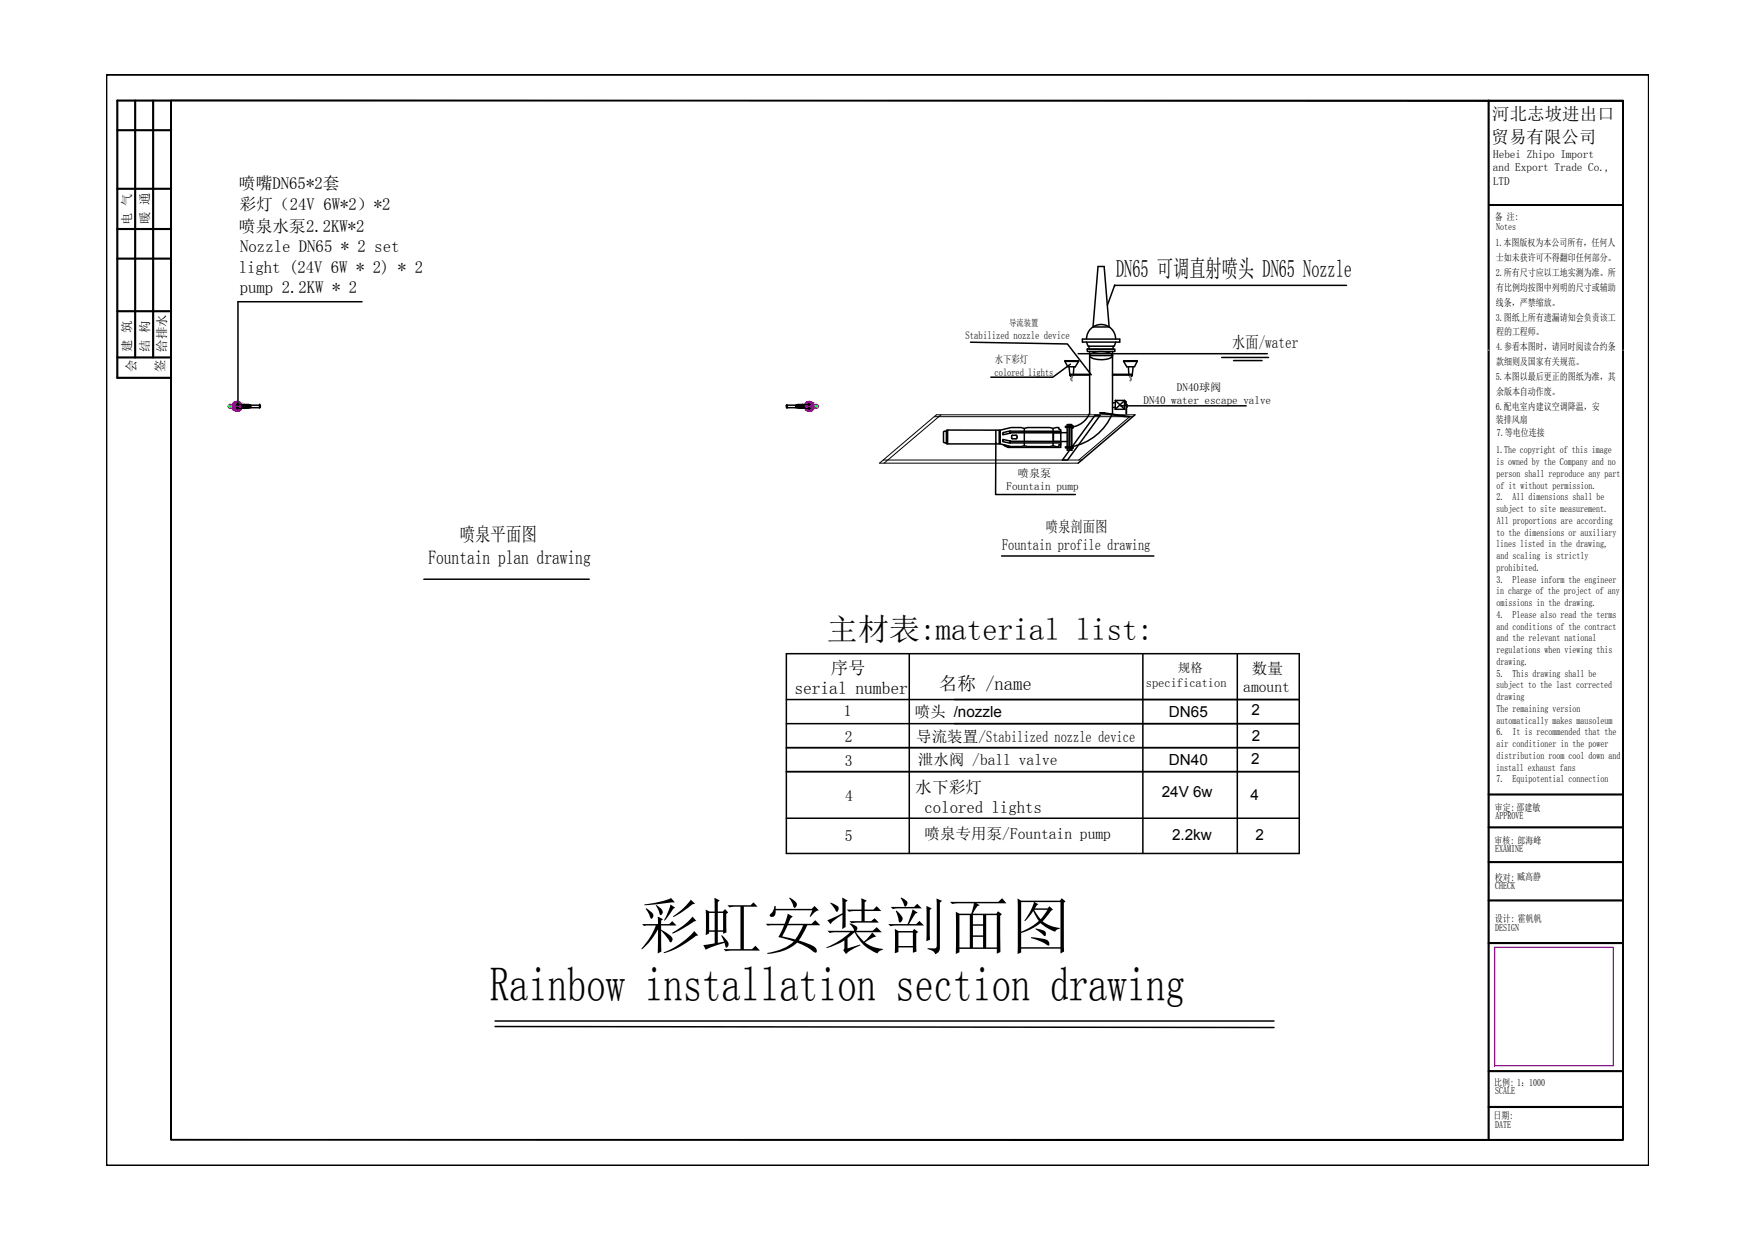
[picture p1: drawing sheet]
<svg xmlns="http://www.w3.org/2000/svg" width="297mm" height="210mm" viewBox="0 0 297 210" stroke-linecap="round" stroke-linejoin="round" font-family="sans-serif">
<g fill="#000" stroke="#000" stroke-width=".17">
<path d="M29 17v176.1zM29 17v176.1z"/>
<path d="M29 17l246 .1zM29 17l246 .1z"/>
<path d="M275 17l.1 176.1zM275 17l.1 176.1z"/>
<path d="M252.2 34.7l22.8 .1zM252.2 34.7l22.8 .1z"/>
<path d="M29 193l246 .1zM29 193l246 .1z"/>
</g>
<path d="M29 17l246 .1zM275 17l.1 176.1zM252.2 34.7h22.8M252.2 34.8h22.8M252.2 100.9v.1M275 100.9v.1M29 193.1v-176.1v176.1M29 193h246l-246 .1" fill="none" stroke="#000" stroke-width=".17"/>
<!-- layer: _Road -->
<path d="M22.9 17v43.6M26 17v43.6M29 17h-9.1v47h9.1M19.9 38.8h9.1M19.9 22.1h9.1M19.9 32h9.1M19.9 43.8h9.1M19.9 52.7h9.1M19.9 60.6h9.1" fill="none" stroke="#000" stroke-width=".36"/>
<path d="M18 12.7h261.4v184.8h-261.4zM252.2 134.6h22.8M252.2 140.2h22.8M252.2 146.1h22.8M252.2 159.8h22.8M252.2 152.5h22.8M252.2 187.5h22.8M252.2 181.5h22.8" fill="none" stroke="#000" stroke-width=".36"/>
<path d="M252.2 17v176.1" fill="none" stroke="#000" stroke-width=".36"/>
<path d="M252.2 59.3v.1M275 59.3v.1" fill="none" stroke="#ff0" stroke-width=".17"/>
<!-- layer: 0 -->
<g fill="none" stroke="#000" stroke-width=".25">
<path d="M61.3 51.1h-21v17.4M164.4 58l16.5 .3 4 5.2M184.8 59.9a3.8 3.8 0 0 1 3.7 .2v.1a1.79 1.79 0 0 1-1.8 .7 2.23 2.23 0 0 1-2-.6zM186.1 45.1h1M188.9 48.5h.1M188.9 48.3l-1.3 3.4M40.2 68.5v.1zM40.2 69.2h.1M40.2 68.5h.1M40.2 68.5l.2 .1-.2-.1M40.2 68.6h.1M40.2 69.1v.1"/>
<path d="M40.2 69.2h.2h-.2M40.3 68.5l-.1 .7M40.3 69.2h.1M40.5 69h1.6M40.5 68.7h1.6M40.6 68.6h-.1M40.7 68.6h.2M40.8 68.6v.1M40.8 68.7v.4M41.5 68.6h.2M41.6 68.6v.1M41.6 68.7v.4"/>
<path d="M41.9 68.9h.1M42 68.9v-.1h-.1v.1M42 68.6h.4M42.1 68.7l.2 .1zM42.1 69l.2-.1zM42.1 68.6h.2M42.1 68.5h-1.6v.6l1.5 .1 .4-.1v-.5M42.2 68.6h.1M42.4 68.6h1.6l.1 .4-.1 .1M42.4 69.1h1.6M42.4 68.6v.5M42.5 68.6v.5"/>
<path d="M44 68.6v.5M44 69.1h.1M44 68.6h.1M44 68.7v.3M133.3 68.7v.3M133.4 69.1h.1M133.4 68.6h.1M133.4 68.6v.5M134.8 68.6v.5M134.9 68.6v.5M135 68.6l-1.8 .1 .1 .4h1.7M135 68.7h.3z"/>
<path d="M135 68.9l.3 .1zM135.1 68.6h.1M135.2 68.6h-.1M135.2 68.5h1.6v.6l-1.5 .1-.3-.1v-.5M135.3 69h1.5M135.3 68.7h1.5M135.3 68.6h-.3M135.4 68.9h.1M135.5 68.9h.1M135.5 68.9l-.1-.1v.1M135.6 68.6h.2M135.7 68.6v.1"/>
<path d="M135.7 68.7v.4M136.5 68.6h.2M136.6 68.6v.1M136.6 68.7v.4M136.8 68.6h.1M136.8 68.7h-1.5M137 68.5v.1M137 69.2h.1M137.1 69.2h.1M137.1 68.5l.1 .7M137.2 68.5v.1zM137.2 68.5l-.2 .1 .2-.1"/>
<path d="M137.2 68.6h.1M137.2 69.1v.1M137.2 69.2h-.2h.2M137.2 69.2h.1M137.2 68.5h.1M160.4 75v-2h-.4l-.1 .2v1.7l.5 .1v.2h9.1M160.6 72.9h-.2v.1M168.7 75v8.8h13.5M168.7 72.9v2.3M169.3 72.9v2.3M169.5 72.9h-8.8l-.1 2.3M169.9 73.3l1.3-.3v.4l-1.3 .3z"/>
<path d="M169.9 74.4l1.3 .3v.4l-1.3-.3zM170 75.3l.8 .5M170.3 75.4v.2M171.2 74.8h8.5M171.2 75h8.5M171.2 73l8.5 .1M171.2 73.3h8.5M171.6 73.7l-.2 .2M171.6 73.7h.6M172.2 73.7l.1 .2v.3l-.1 .1h-.7l-.1-.4M173.6 72.6v.4M173.6 73.3v1.5"/>
<path d="M173.6 75v.5M178.4 72.6l1-.2 .1 .4h.2v3h-8.9v-.3M178.4 75v.5l1 .2 .1-.4M178.4 73.1v-.5l-.5-.2h-3.8l-.5 .2-.6-.2h-1.7l-1.8 .5v2.3l1.8 .4h1.7l.6-.1 .5 .1 3.8 .1 .5-.2M178.4 73.3v1.5M179.7 75.3l-.2 .1M180.8 73.3h-2.3v1.5h2.3M180.8 71.9h.8v4.4h-.8zM181.2 72h.3v4h-.3zM181.2 71.9v4.4v-4.4M181.4 61.7l-3 2.2h-10.5M181.6 72.2h-1.1v.2h1.1"/>
<path d="M181.6 72.1h.2v.4h-.2M181.6 75.7h-1.1v.2h1.1M181.6 75.6h.2v.4h-.2zM181.6 75.9h.2M181.6 75.8h.2M181.6 75.6h.2M181.6 72.2h.2M181.6 72.3h.2M181.6 72.4h.2M184.6 70.1a3.8 3.8 0 0 1-3 2.3M184.6 60.2v9.9M185.6 70.3h.8l-5.5 7.6h-.9z"/>
<path d="M186.4 70h.7l4.3 .6h-.7zM188.5 70a9.3 9.3 0 0 1-6.9 5.7M188.5 60.2v9.9M188.5 68.2h.5M188.5 69h.5M83.9 173.9l132 .2M83.9 173h132"/>
</g>
<path d="M133.2 118.5h87M133.2 110.7h87v33.9h-87zM154.1 110.7v33.9M193.7 110.7v33.9M209.7 110.7v33.9M133.2 130.7h87M133.2 126.7h87M133.2 122.6h87M133.2 138.6h87" fill="none" stroke="#000" stroke-width=".25"/>
<!-- layer: CAXA0 -->
<path d="M71.8 98.1h28M169.7 94.2h25.8" fill="none" stroke="#000" stroke-width=".25"/>
<path d="M149.7 77.9h33.6M158.3 70.6h33.7M159.4 70.3l-9.6 8.2M191.4 70.6l-8.6 7.3M192.3 70.3h-33.6l-9.7 8.2h33.7" fill="none" stroke="#000" stroke-width=".17"/>
<path d="M188.9 48.3h39.3M189.9 68.7h21.3M192.3 70.3l-9.6 8.2" fill="none" stroke="#000" stroke-width=".25"/>
<!-- layer: CAXA3 -->
<g fill="none" stroke="#000" stroke-width=".25">
<path d="M183.4 57.4h6.3v.6h-6.3zM184.1 58l.3 .7h4.4l.3-.7M184.1 57.4a2.47 2.47 0 0 1 2.5-2.4 2.47 2.47 0 0 1 2.4 2.4M184.2 59.1h4.7v.4h-4.7zM184.5 58.7v.5h4.1v-.5M184.6 59.5v.7h3.9v-.7M186.1 45.1l-.9 10.3h2.7l-.8-10.3M180.4 61.2h2.4M180.5 61.1h2.3v.1l-.6 .9h-1.3zM181.1 62.1l.2 1.4h3.3M181.3 63.4h3.3M181.3 63.5h.6l-.2 .2h-.3z"/>
<path d="M182 62.1l-.1 1.4M188.5 63.4h3.4M190.4 61.1h2.3v.1l-.5 .9h-1.3zM190.5 67.8v1.5M190.6 67.8h-1.6v1.5h1.6M191.2 62.1l.1 1.4M191.3 63.5h.6l-.1 .2h-.4zM192 62.1l-.1 1.4h-3.4M192.7 61.2h-2.3"/>
</g>
<path d="M182.7 59.9h32M189 67.8l1.6 1.5M190.5 68.1h.3zM190.6 67.8l-1.6 1.5M190.8 70.1v-1l.2-.2-.1-.3-.2-.1v-.5l.1 .4 .2 .1v.4l-.1 .2v1M207 60.6h7.9M209 61.1h4.8" fill="none" stroke="#000" stroke-width=".25"/>
<path d="M181.7 63.7l-.2 .5 .2 .3M191.5 63.7l.2 .6-.2 .2" fill="none" stroke="#808080" stroke-width=".25"/>
<!-- layer: 0 -->
<g fill="#f0f" stroke="#f0f" stroke-width=".17">
<path d="M40.1 68l.3 .1zM40 68.1h.4z"/>
<path d="M40 68.1h.6zM39.8 68.1h.8z"/>
<path d="M39.8 68.1l.9 .1zM39.7 68.2h1z"/>
<path d="M39.7 68.2l1.1 .1-.1-.1zM39.7 68.2l1.1 .1h-1.2z"/>
<path d="M39.6 68.3l1.3 .1-.1-.1zM39.6 68.3l1.3 .1h-1.4z"/>
<path d="M39.5 68.4l1.5 .1-.1-.1zM39.5 68.4l1.5 .1h-1.6z"/>
<path d="M39.4 68.5l1.6 .2v-.2zM39.4 68.5l1.6 .2h-1.6z"/>
<path d="M39.4 68.7l1.6 .2v-.2zM39.4 68.7l1.6 .2h-1.7z"/>
<path d="M39.3 68.9l1.7 .1v-.1zM39.3 68.9l1.7 .1h-1.6z"/>
<path d="M39.4 69l1.6 .2v-.2zM39.4 69l1.6 .2h-1.6z"/>
<path d="M39.4 69.2l1.5 .1 .1-.1zM39.4 69.2l1.5 .1h-1.4z"/>
<path d="M39.5 69.3l1.3 .1 .1-.1zM39.5 69.3l1.3 .1h-1.2z"/>
<path d="M39.6 69.4l1.1 .1 .1-.1zM39.6 69.4l1.1 .1h-1z"/>
<path d="M39.7 69.5h1zM39.7 69.5l.9 .1z"/>
<path d="M39.8 69.6h.8zM39.8 69.6h.6z"/>
<path d="M40 69.6h.4zM40 69.6l.3 .1z"/>
<path d="M137.1 68l.3 .1zM136.9 68.1h.5z"/>
<path d="M136.9 68.1h.6zM136.8 68.1h.7z"/>
<path d="M136.8 68.1l.9 .1zM136.7 68.2h1z"/>
<path d="M136.7 68.2l1.1 .1-.1-.1zM136.7 68.2l1.1 .1h-1.3z"/>
<path d="M136.5 68.3l1.4 .1-.1-.1zM136.5 68.3l1.4 .1h-1.4z"/>
<path d="M136.5 68.4l1.4 .1v-.1zM136.5 68.4l1.4 .1h-1.5z"/>
<path d="M136.4 68.5l1.6 .2-.1-.2zM136.4 68.5l1.6 .2h-1.7z"/>
<path d="M136.3 68.7l1.7 .2v-.2zM136.3 68.7l1.7 .2h-1.7z"/>
<path d="M136.3 68.9l1.7 .1v-.1zM136.3 68.9l1.7 .1h-1.7z"/>
<path d="M136.3 69l1.6 .2 .1-.2zM136.3 69l1.6 .2h-1.5z"/>
<path d="M136.4 69.2l1.5 .1v-.1zM136.4 69.2l1.5 .1h-1.4z"/>
<path d="M136.5 69.3l1.3 .1 .1-.1zM136.5 69.3l1.3 .1h-1.3z"/>
<path d="M136.5 69.4l1.2 .1 .1-.1zM136.5 69.4l1.2 .1h-1z"/>
<path d="M136.7 69.5h1zM136.7 69.5l.8 .1z"/>
<path d="M136.8 69.6h.7zM136.8 69.6h.6z"/>
<path d="M136.9 69.6h.5zM136.9 69.6l.3 .1z"/>
</g>
<g fill="none" stroke="#f0f" stroke-width=".25">
<path d="M253.3 160.5h20v20.1h-20z"/>
<circle cx="40.2" cy="68.8" r=".84"/>
<circle cx="137.1" cy="68.8" r=".84"/>
</g>
<g fill="none" stroke="#f00" stroke-width=".25">
<path d="M40.3 68.5v.7zM40.3 68.7h.4v.3h-.4M137 68.5l.1 .7zM137 68.7h-.4v.3h.4"/>
<circle cx="39" cy="69" r=".05"/>
<circle cx="39" cy="68.7" r=".05"/>
<circle cx="39" cy="68.8" r=".33"/>
<circle cx="41.3" cy="68.8" r=".33"/>
<circle cx="41.3" cy="68.7" r=".05"/>
<circle cx="41.3" cy="69" r=".05"/>
<circle cx="136" cy="69" r=".05"/>
<circle cx="136" cy="68.7" r=".05"/>
<circle cx="136" cy="68.8" r=".33"/>
<circle cx="138.3" cy="68.8" r=".33"/>
<circle cx="138.3" cy="69" r=".05"/>
<circle cx="138.3" cy="68.7" r=".05"/>
</g>
<g fill="none" stroke="#0ff" stroke-width=".25">
<circle cx="38.9" cy="68.8" r=".05"/>
<circle cx="39.2" cy="68.9" r=".05"/>
<circle cx="41.2" cy="68.8" r=".05"/>
<circle cx="41.5" cy="68.9" r=".05"/>
<circle cx="135.8" cy="68.8" r=".05"/>
<circle cx="136.1" cy="68.9" r=".05"/>
<circle cx="138.2" cy="68.8" r=".05"/>
<circle cx="138.5" cy="68.9" r=".05"/>
</g>
<g fill="none" stroke="#0f0" stroke-width=".25">
<circle cx="38.9" cy="68.9" r=".05"/>
<circle cx="39.2" cy="68.7" r=".05"/>
<circle cx="41.2" cy="68.9" r=".05"/>
<circle cx="41.5" cy="68.7" r=".05"/>
<circle cx="135.8" cy="68.9" r=".05"/>
<circle cx="136.1" cy="68.7" r=".05"/>
<circle cx="138.2" cy="68.9" r=".05"/>
<circle cx="138.5" cy="68.7" r=".05"/>
</g>
<text font-size="10.5" x="108.2" y="160.6">彩虹安装剖面图</text>
<text font-size="8.2" x="83" y="169.5">Rainbow installation section drawing</text>
<text font-size="5.3" x="140.1" y="108.4">主材表:material list:</text>
<text font-size="4.1" x="189.1" y="47">DN65 可调直射喷头 DN65 Nozzle</text>
<g font-size="3.3">
<text x="72.6" y="95.6">Fountain plan drawing</text>
<text x="77.9" y="91.7">喷泉平面图</text>
</g>
<text font-size="3.2" x="159.1" y="116.9">名称 /name</text>
<g font-size="3">
<text x="252.9" y="20.4">河北志坡进出口</text>
<text x="252.7" y="24.2">贸易有限公司</text>
<text x="134.6" y="117.6">serial number</text>
<text x="140.8" y="114.1">序号</text>
</g>
<g font-size="2.8">
<text x="40.5" y="32">喷嘴DN65*2套</text>
<text x="40.6" y="35.6">彩灯（24V 6W*2）*2</text>
<text x="40.5" y="39.3">喷泉水泵2.2KW*2</text>
<text x="40.4" y="46.2">light (24V 6W * 2) * 2</text>
<text x="40.7" y="42.6">Nozzle DN65 * 2 set</text>
<text x="40.6" y="49.6">pump 2.2KW * 2</text>
<text x="208.8" y="58.9">水面/water</text>
<text x="155.1" y="134.3">水下彩灯</text>
<text x="156.7" y="137.7">colored lights</text>
</g>
<g font-size="2.6">
<text x="169.8" y="93.2">Fountain profile drawing</text>
<text x="177.2" y="90.1">喷泉剖面图</text>
<text x="210.7" y="117.2">amount</text>
<text x="212.1" y="114.2">数量</text>
<text x="143" y="121.4">1</text>
<text x="143.2" y="125.7">2</text>
<text x="155" y="121.5">喷头 /nozzle</text>
<text x="155.3" y="125.6">导流装置/Stabilized nozzle device</text>
<text x="198.1" y="121.5">DN65</text>
<text x="212.1" y="121.1">2</text>
<text x="212.1" y="125.5">2</text>
<text x="143.2" y="129.7">3</text>
<text x="155.5" y="129.6">泄水阀 /ball valve</text>
<text x="198.1" y="129.6">DN40</text>
<text x="212" y="129.5">2</text>
<text x="143.2" y="135.7">4</text>
<text x="196.8" y="135">24V 6w</text>
<text x="211.9" y="135.6">4</text>
<text x="143.2" y="142.4">5</text>
<text x="156.7" y="142.1">喷泉专用泵/Fountain pump</text>
<text x="198.6" y="142.3">2.2kw</text>
<text x="212.7" y="142.4">2</text>
</g>
<g font-size="2.1">
<text x="22.2" y="38.1" transform="rotate(-90 22.2 38.1)">电 气</text>
<text x="25.3" y="37.9" transform="rotate(-90 25.3 37.9)">暖 通</text>
<text x="22.2" y="59.6" transform="rotate(-90 22.2 59.6)">建 筑</text>
<text x="25.3" y="59.6" transform="rotate(-90 25.3 59.6)">结 构</text>
<text x="28.1" y="59.6" transform="rotate(-90 28.1 59.6)">给排水</text>
<text x="23" y="63" transform="rotate(-90 23 63)">会</text>
<text x="27.9" y="63.1" transform="rotate(-90 27.9 63.1)">签</text>
<text x="199.6" y="113.9">规格</text>
<text x="194.2" y="116.3">specification</text>
</g>
<g font-size="1.9">
<text x="253" y="29">and Export Trade Co.,</text>
<text x="253" y="26.8">Hebei Zhipo Import</text>
<text x="253" y="31.3">LTD</text>
<text x="193.8" y="68.5">DN40 water escape valve</text>
<text x="199.4" y="66.3">DN40球阀</text>
<text x="170.5" y="83">Fountain pump</text>
<text x="172.5" y="80.8">喷泉泵</text>
</g>
<g font-size="1.8">
<text x="163.6" y="57.5">Stabilized nozzle device</text>
<text x="168.5" y="63.7">colored lights</text>
<text x="168.6" y="61.5">水下彩灯</text>
</g>
<g font-size="1.7">
<text x="253.3" y="37.3">备 注:</text>
<text x="253.4" y="41.7">1.本图版权为本公司所有，任何人</text>
<text x="253.5" y="39">Notes</text>
<text x="253.5" y="44.2">士如未获许可不得翻印任何部分。</text>
<text x="253.5" y="46.8">2.所有尺寸应以工地实测为准。所</text>
<text x="253.5" y="51.8">线条，严禁缩放。</text>
<text x="253.5" y="49.3">有比例均按图中列明的尺寸或辅助</text>
<text x="253.5" y="54.3">3.图纸上所有遗漏请知会负责该工</text>
<text x="253.5" y="56.8">程的工程师。</text>
<text x="253.5" y="59.4">4.参看本图时，请同时阅读合约条</text>
<text x="253.5" y="64.4">5.本图以最后更正的图纸为准，其</text>
<text x="253.5" y="61.9">款细则及国家有关规范。</text>
<text x="253.4" y="69.4">6.配电室内建议空调降温，安</text>
<text x="253.5" y="71.6">装排风扇</text>
<text x="253.5" y="66.9">余版本自动作废。</text>
<text x="253.5" y="76.8">1.The copyright of this image</text>
<text x="253.6" y="73.9">7.等电位连接</text>
<text x="253.5" y="78.8">is owned by the Company and no</text>
<text x="253.6" y="82.8">of it without permission.</text>
<text x="253.6" y="80.8">person shall reproduce any part</text>
<text x="253.5" y="86.8">subject to site measurement.</text>
<text x="253.6" y="84.8">2.</text>
<text x="253.6" y="88.8">All proportions are according</text>
<text x="256.3" y="84.8">All dimensions shall be</text>
<text x="253.5" y="92.7">lines listed in the drawing,</text>
<text x="253.6" y="90.7">to the dimensions or auxiliary</text>
<text x="253.6" y="94.7">and scaling is strictly</text>
<text x="253.5" y="100.7">in charge of the project of any</text>
<text x="253.6" y="98.7">3.</text>
<text x="253.6" y="96.7">prohibited.</text>
<text x="256.3" y="98.7">Please inform the engineer</text>
<text x="253.6" y="102.7">omissions in the drawing.</text>
<text x="253.6" y="106.7">and conditions of the contract</text>
<text x="253.6" y="104.7">4.</text>
<text x="256.3" y="104.7">Please also read the terms</text>
<text x="253.6" y="112.6">drawing.</text>
<text x="253.6" y="108.6">and the relevant national</text>
<text x="253.6" y="110.6">regulations when viewing this</text>
<text x="253.5" y="116.6">subject to the last corrected</text>
<text x="253.6" y="114.6">5.</text>
<text x="253.6" y="118.6">drawing</text>
<text x="256.3" y="114.6">This drawing shall be</text>
<text x="253.6" y="122.6">automatically makes mausoleum</text>
<text x="253.6" y="124.6">6.</text>
<text x="253.6" y="120.6">The remaining version</text>
<text x="256.3" y="124.6">It is recommended that the</text>
<text x="253.5" y="130.6">install exhaust fans</text>
<text x="253.6" y="128.6">distribution room cool down and</text>
<text x="253.6" y="126.6">air conditioner in the power</text>
<text x="253.3" y="137.4">审定: 邵建敏</text>
<text x="253.6" y="132.5">7.</text>
<text x="256.3" y="132.5">Equipotential connection</text>
<text x="253.3" y="143">审核: 郎海峰</text>
<text x="253.4" y="138.8">APPROVE</text>
<text x="253.3" y="149.2">校对: 臧高静</text>
<text x="253.3" y="144.4">EXAMINE</text>
<text x="253.3" y="150.6">CHECK</text>
<text x="253.3" y="156.2">设计: 霍帆帆</text>
<text x="253.4" y="157.7">DESIGN</text>
<text x="253.2" y="184">比例: 1：1000</text>
<text x="253.3" y="185.4">SCALE</text>
<text x="253.1" y="189.6">日期:</text>
<text x="253.3" y="191.1">DATE</text>
</g>
<text font-size="1.6" x="171" y="55.2">导流装置</text>
</svg>
